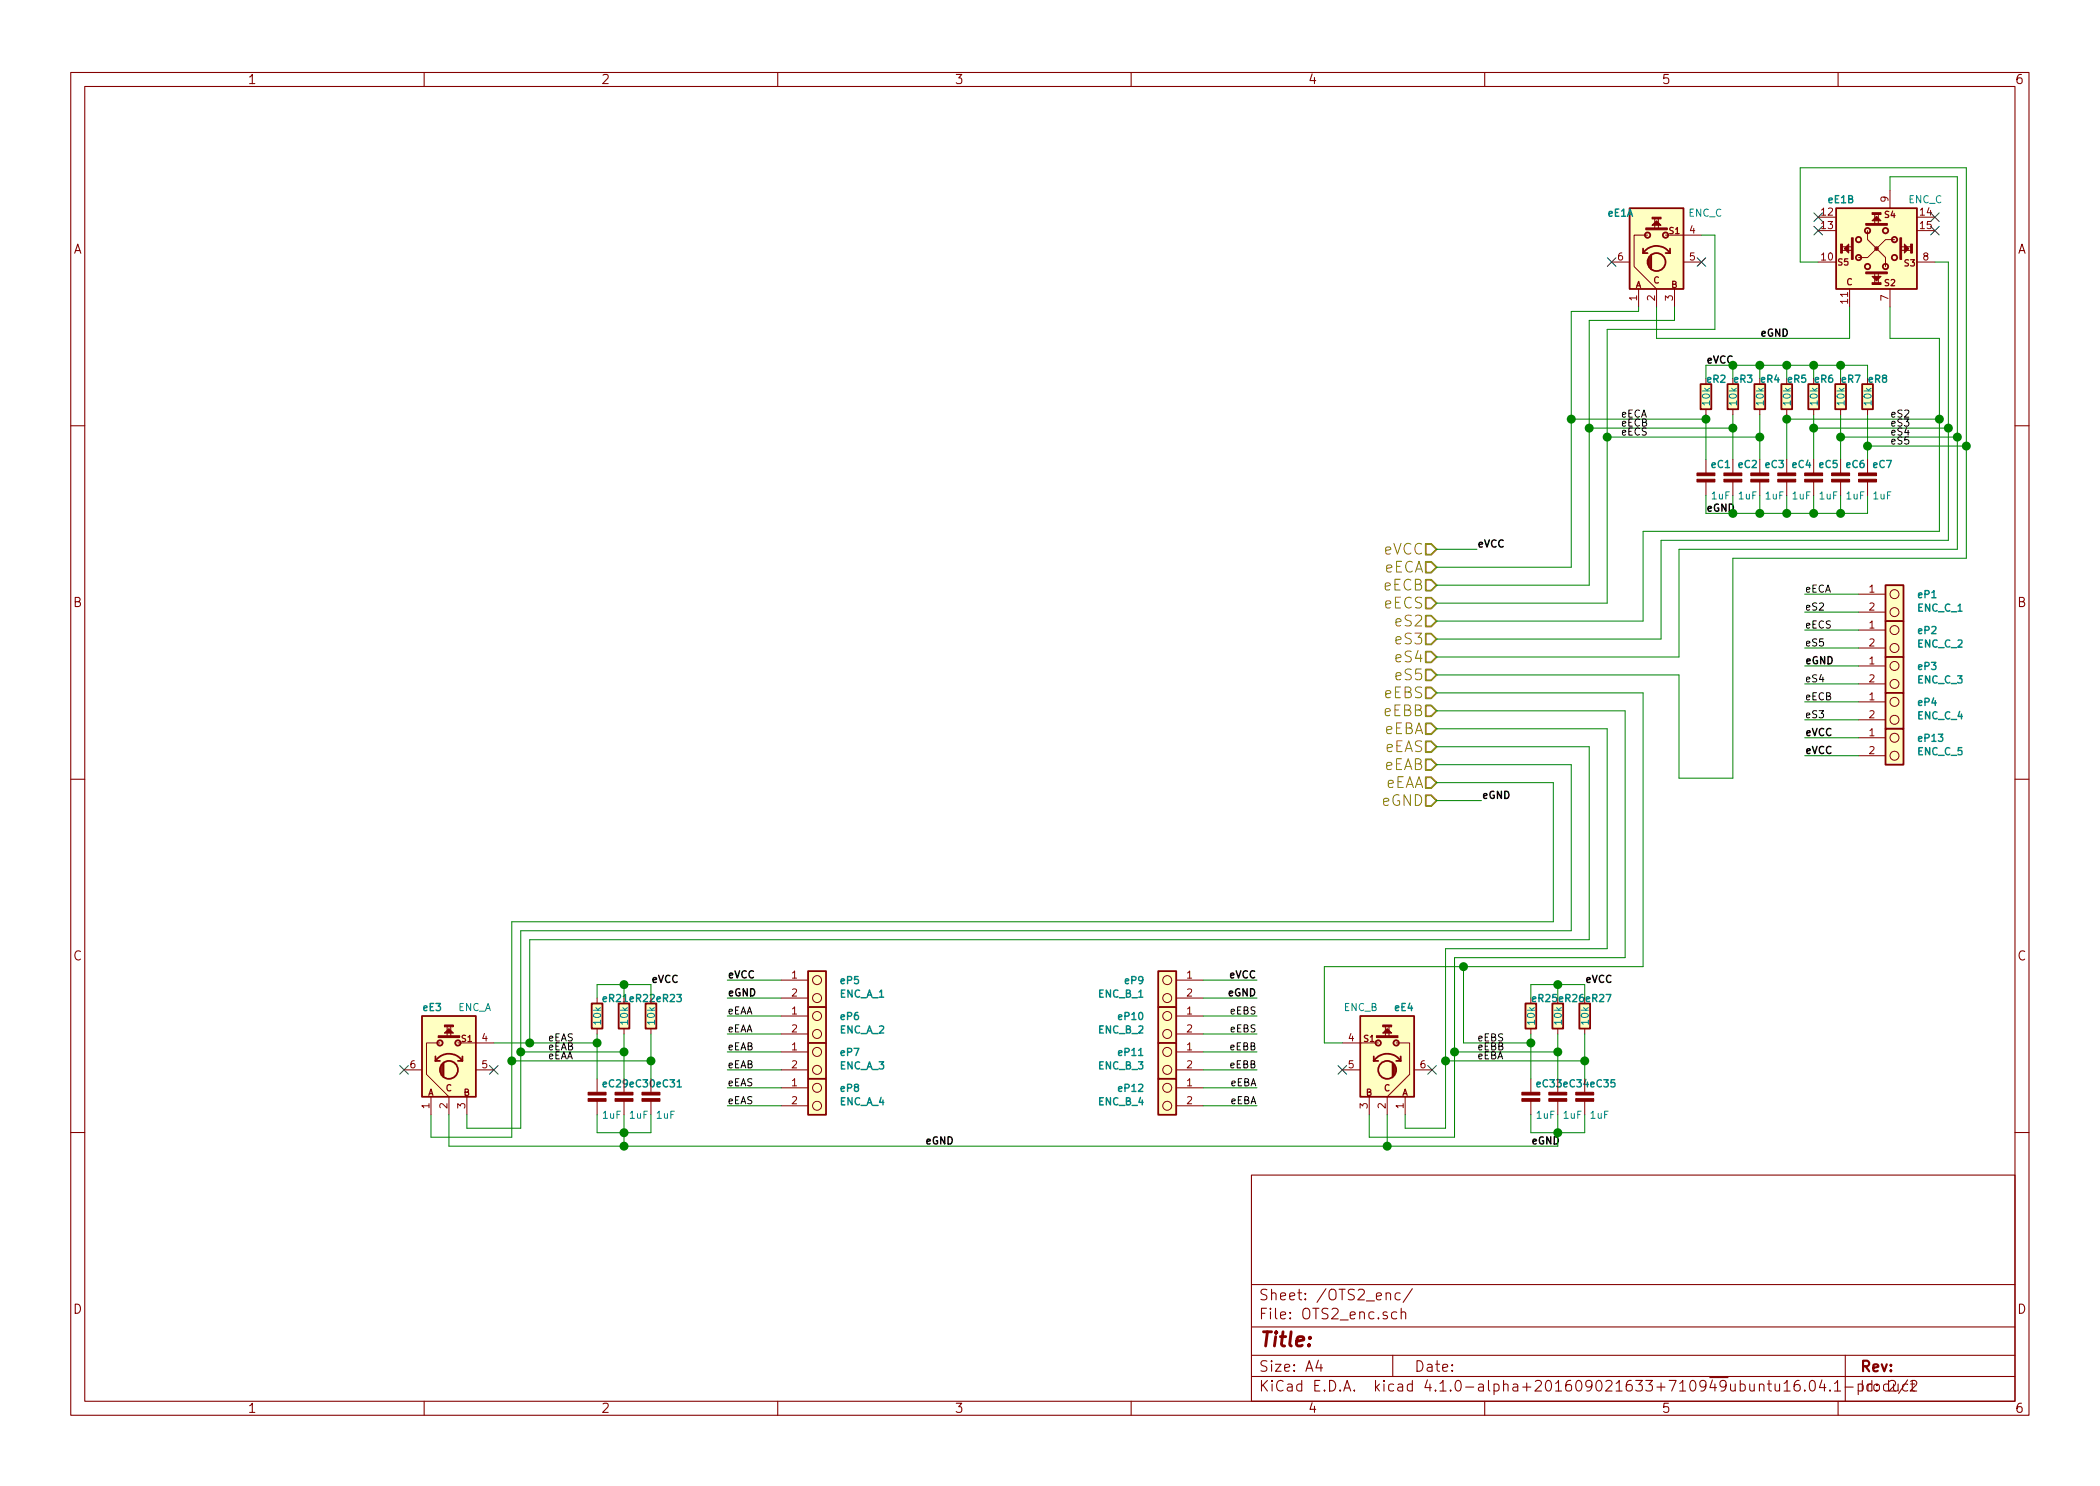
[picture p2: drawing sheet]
<svg xmlns="http://www.w3.org/2000/svg" width="297mm" height="210mm" viewBox="0 0 297 210" stroke-linecap="round" stroke-linejoin="round" font-family="sans-serif">
<g fill="none" stroke="#840000" stroke-width=".15">
<path d="M10 10.3h277v189.9h-277zM12 12.2h273v186.1h-273zM60 10.3v1.9M110 10.3v1.9M160 10.3v1.9M210 10.3v1.9M260 10.3v1.9M10 60.2h2M285 60.2h2M10 110.3h2M285 110.3h2M10 160.2h2"/>
<path d="M177 166.3h108v32h-108zM285 160.2h2M60 198.3v1.9M110 198.3v1.9M160 198.3v1.9M177 194.8h108M177 191.8h108M177 187.8h108M177 181.8h108M186.5 192.5l-.4 1h1M186.8 193v1M196.1 183.1a.38 .38 0 0 1 .6 0v.8"/>
<path d="M197 191.8v3M197.6 185.7a.48 .48 0 0 0-.8 .2v.4a.48 .48 0 0 0 .8 .2M198 183l-.4-.1-.3 .3 .1 .6 .2 .1 .4-.1M198.2 185.7a.38 .38 0 0 1 .6 .1v.8M198.2 185.1v1.5M199.8 182.3l-1.3 2M210 198.3v1.9M252.3 195.8l.5-.5v1.5M252.3 196.8h.9M254.5 195.3a.62 .62 0 0 0-.7 .7v.5a.48 .48 0 0 0 .8 .2v-.2v-.5a.48 .48 0 0 0-.8 .2M255.3 196.7v.1l-.1-.1h.1v.1M256.1 195.5a.37 .37 0 0 1 .3-.2 .37 .37 0 0 1 .3 .3l.1 .3a.72 .72 0 0 1-.4 .9l-.3-.1a1.2 1.2 0 0 1 0-1.2z"/>
<path d="M257.7 195.2l-.3 1.1h.9M258.1 195.8v1M258.9 196.7v.1l-.1-.1h.1v.1M259.5 195.8l.4-.5v1.5M259.5 196.8h.8M260 198.3v1.9M261 196.3h1.1M261 191.8v6.5M269.8 195.2l-1.2 2M269.8 195.9a.48 .48 0 0 0-.7 .2v.4a.48 .48 0 0 0 .7 .2M270.3 195.5l.2-.2 .5 .1a.37 .37 0 0 1 0 .6l-.8 .8h.9M270.3 195.8h.5"/>
<path d="M270.5 195.3v1.3l.2 .2h.1"/>
</g>
<g fill="#ffffc2" stroke="#ffffc2" stroke-width=".14">
<path d="M83.7 142h1.5v3.5h-1.5z"/>
<path d="M87.5 142h1.5v3.5h-1.5z"/>
<path d="M91.3 142h1.5v3.5h-1.5z"/>
<path d="M215.8 142h1.5v3.5h-1.5z"/>
<path d="M219.6 142h1.5v3.5h-1.5z"/>
<path d="M223.4 142h1.5v3.5h-1.5z"/>
<path d="M59.7 143.8h7.6v11.4h-7.6z"/>
<path d="M192.4 143.8h7.6v11.4h-7.6z"/>
<path d="M230.5 29.5h7.6v11.4h-7.6z"/>
<path d="M259.7 29.5h11.4v11.4h-11.4z"/>
<path d="M266.7 82.8h2.5v5.1h-2.5z"/>
<path d="M266.7 87.9h2.5v5.1h-2.5z"/>
<path d="M266.7 93h2.5v5h-2.5z"/>
<path d="M266.7 98h2.5v5.1h-2.5z"/>
<path d="M114.3 137.4h2.5v5.1h-2.5z"/>
<path d="M114.3 142.5h2.5v5.1h-2.5z"/>
<path d="M114.3 147.6h2.5v5h-2.5z"/>
<path d="M114.3 152.6h2.5v5.1h-2.5z"/>
<path d="M163.8 137.4h2.6v5.1h-2.6z"/>
<path d="M163.8 142.5h2.6v5.1h-2.6z"/>
<path d="M163.8 147.6h2.6v5h-2.6z"/>
<path d="M163.8 152.6h2.6v5.1h-2.6z"/>
<path d="M263.4 54.4h1.5v3.5h-1.5z"/>
<path d="M259.6 54.4h1.5v3.5h-1.5z"/>
<path d="M255.8 54.4h1.5v3.5h-1.5z"/>
<path d="M252 54.4h1.5v3.5h-1.5z"/>
<path d="M248.2 54.4h1.5v3.5h-1.5z"/>
<path d="M244.3 54.4h1.6v3.5h-1.6z"/>
<path d="M240.5 54.4h1.6v3.5h-1.6z"/>
<path d="M266.7 103.1h2.5v5.1h-2.5z"/>
</g>
<g fill="none" stroke="#840000" stroke-width=".25">
<path d="M230.5 29.5h7.6v11.4h-7.6zM232.4 35.8a2.29 2.29 0 0 1 3.8 0M232.4 35.2v.6M232.4 35.8h.6M233.6 36.1v2M235.6 35.8h.6M236.2 35.2v.6M259.7 29.5h11.4v11.4h-11.4zM240.5 54.4h1.6v3.5h-1.6zM244.3 54.4h1.6v3.5h-1.6zM248.2 54.4h1.5v3.5h-1.5zM252 54.4h1.5v3.5h-1.5z"/>
<path d="M255.8 54.4h1.5v3.5h-1.5zM259.6 54.4h1.5v3.5h-1.5zM263.4 54.4h1.5v3.5h-1.5zM266.7 82.8h2.5v5.1h-2.5zM266.7 87.9h2.5v5.1h-2.5zM266.7 93h2.5v5h-2.5zM266.7 98h2.5v5.1h-2.5zM267.3 83.4h.1M267.3 88.5h.1M267.3 93.6h.1M267.3 98.7h.1M266.7 103.1h2.5v5.1h-2.5z"/>
<path d="M267.3 103.8h.1M114.3 137.4h2.5v5.1h-2.5zM114.9 138h.1M163.8 137.4h2.6v5.1h-2.6zM165.7 138h.1M59.7 143.8h7.6v11.4h-7.6zM61.6 150.1a2.29 2.29 0 0 1 3.8 0M61.6 149.5v.6M61.6 150.1h.6M62.7 150.4v2M64.8 150.1h.6M65.4 149.5v.6"/>
<path d="M83.7 142h1.5v3.5h-1.5zM87.5 142h1.5v3.5h-1.5zM91.3 142h1.5v3.5h-1.5zM114.3 142.5h2.5v5.1h-2.5zM114.3 147.6h2.5v5h-2.5zM114.3 152.6h2.5v5.1h-2.5zM114.9 143.1h.1M114.9 148.2h.1M114.9 153.3h.1M163.8 142.5h2.6v5.1h-2.6zM163.8 147.6h2.6v5h-2.6zM163.8 152.6h2.6v5.1h-2.6z"/>
<path d="M165.7 143.1h.1M165.7 148.2h.1M165.7 153.3h.1M192.4 143.8h7.6v11.4h-7.6zM194.3 150.1a2.29 2.29 0 0 1 3.8 0M194.3 150.1h.6M194.3 149.5v.6M197 150.4v2M197.5 150.1h.6M198.1 149.5v.6M215.8 142h1.5v3.5h-1.5zM219.6 142h1.5v3.5h-1.5z"/>
<path d="M223.4 142h1.5v3.5h-1.5z"/>
<circle cx="233" cy="33.3" r=".38"/>
<circle cx="234.3" cy="37.1" r="1.27"/>
<circle cx="235.6" cy="33.3" r=".38"/>
<circle cx="262.9" cy="36.4" r=".38"/>
<circle cx="262.9" cy="33.9" r=".38"/>
<circle cx="264.2" cy="37.7" r=".38"/>
<circle cx="264.2" cy="32.6" r=".38"/>
<circle cx="266.7" cy="37.7" r=".38"/>
<circle cx="266.7" cy="32.6" r=".38"/>
<circle cx="268" cy="33.9" r=".38"/>
<circle cx="268" cy="36.4" r=".38"/>
<circle cx="62.2" cy="147.6" r=".38"/>
<circle cx="63.5" cy="151.4" r="1.27"/>
<circle cx="64.8" cy="147.6" r=".38"/>
<circle cx="194.9" cy="147.6" r=".38"/>
<circle cx="196.2" cy="151.4" r="1.27"/>
<circle cx="197.5" cy="147.6" r=".38"/>
</g>
<g fill="none" stroke="#840000" stroke-width=".14">
<path d="M228 37.1h2.5M233 33.3h-1.9v4.4l3.2 3.2v2.5M233.2 36.7v.8M233.3 36.3v1.4M233.4 36.3v1.7M234.1 30.9v1.5M234.6 30.9v1.5M235.6 33.3h5.1M238.1 37.1h2.6M257.2 37.1h2.5M257.2 30.7h2.5M257.2 32.6h2.5"/>
<path d="M260.5 35.4h1.5M260.5 34.9h1.5M264.2 32.6v1.3l2.5 2.5v1.3M265.2 30.2v1.5M265.2 38.6v1.5M265.7 30.2v1.5M265.7 38.6v1.5M267.3 26.9v2.6M268 33.9h-1.3l-2.5 2.5h-1.3M268.9 35.4h1.5M268.9 34.9h1.5M271.1 37.1h2.6"/>
<path d="M271.1 30.7h2.6M271.1 32.6h2.6M231.8 40.9v2.5M236.9 40.9v2.5M241.3 57.9v.8M245.1 57.9v.8M248.9 57.9v.8M252.7 57.9v.8M256.5 57.9v.8M260.3 57.9v.8M261.6 40.9v2.5M264.2 57.9v.8"/>
<path d="M267.3 40.9v2.5M241.3 65v1.9M241.3 68.1v2M245.1 65v1.9M245.1 68.1v2M248.9 65v1.9M248.9 68.1v2M252.7 65v1.9M252.7 68.1v2M256.5 65v1.9M256.5 68.1v2M260.3 65v1.9"/>
<path d="M260.3 68.1v2M264.2 65v1.9M264.2 68.1v2M262.9 84.1h3.8M262.9 86.6h3.8M262.9 89.1h3.8M262.9 91.7h3.8M262.9 94.2h3.8M262.9 96.8h3.8M262.9 99.3h3.8M262.9 101.8h3.8M262.9 104.4h3.8"/>
<path d="M262.9 106.9h3.8M110.5 138.7h3.8M166.4 138.7h3.8M57.1 151.4h2.6M61 155.2v2.5M62.2 147.6h-1.9v4.4l3.2 3.2v2.5M62.4 151v.8M62.5 150.6v1.4M62.6 150.6v1.7M63.2 145.2v1.5M63.8 145.2v1.5M64.8 147.6h5"/>
<path d="M66 155.2v2.5M67.3 151.4h2.5M84.5 141.2v.8M84.5 145.5v.8M84.5 152.6v2M84.5 155.7v2M88.3 145.5v.8M88.3 152.6v2M88.3 155.7v2M92.1 145.5v.8M92.1 152.6v2M92.1 155.7v2"/>
<path d="M110.5 151.4h3.8M110.5 141.2h3.8M110.5 143.8h3.8M110.5 146.3h3.8M110.5 148.8h3.8M110.5 153.9h3.8M110.5 156.5h3.8M166.4 151.4h3.8M166.4 141.2h3.8M166.4 143.8h3.8M166.4 146.3h3.8M166.4 148.8h3.8"/>
<path d="M166.4 153.9h3.8M166.4 156.5h3.8M189.9 147.6h5M189.9 151.4h2.5M193.7 155.2v2.5M196 145.2v1.5M196.5 145.2v1.5M197.1 150.6v1.7M197.2 150.6v1.4M197.4 151v.8M197.5 147.6h1.9v4.4l-3.2 3.2v2.5M198.8 155.2v2.5"/>
<path d="M200 151.4h2.6M216.5 145.5v.8M216.5 152.6v2M216.5 155.7v2M220.3 145.5v.8M220.3 152.6v2M220.3 155.7v2M224.2 145.5v.8M224.2 152.6v2M224.2 155.7v2"/>
<circle cx="265.4" cy="35.2" r=".25"/>
<circle cx="265.4" cy="35.2" r=".13"/>
<circle cx="268" cy="84.1" r=".63"/>
<circle cx="268" cy="96.8" r=".63"/>
<circle cx="268" cy="94.2" r=".63"/>
<circle cx="268" cy="86.6" r=".63"/>
<circle cx="268" cy="91.7" r=".63"/>
<circle cx="268" cy="99.3" r=".63"/>
<circle cx="268" cy="89.1" r=".63"/>
<circle cx="268" cy="101.8" r=".63"/>
<circle cx="268" cy="106.9" r=".63"/>
<circle cx="268" cy="104.4" r=".63"/>
<circle cx="115.6" cy="138.7" r=".63"/>
<circle cx="165.1" cy="138.7" r=".63"/>
<circle cx="115.6" cy="156.5" r=".63"/>
<circle cx="115.6" cy="146.3" r=".63"/>
<circle cx="115.6" cy="141.2" r=".63"/>
<circle cx="115.6" cy="151.4" r=".63"/>
<circle cx="115.6" cy="148.8" r=".63"/>
<circle cx="115.6" cy="153.9" r=".63"/>
<circle cx="115.6" cy="143.8" r=".63"/>
<circle cx="165.1" cy="153.9" r=".63"/>
<circle cx="165.1" cy="143.8" r=".63"/>
<circle cx="165.1" cy="148.8" r=".63"/>
<circle cx="165.1" cy="146.3" r=".63"/>
<circle cx="165.1" cy="151.4" r=".63"/>
<circle cx="165.1" cy="156.5" r=".63"/>
<circle cx="165.1" cy="141.2" r=".63"/>
</g>
<g fill="#840000" stroke="#840000" stroke-width=".14">
<path d="M83.2 155.4h2.5v.4h-2.5z"/>
<path d="M83.2 154.6h2.5v.3h-2.5z"/>
<path d="M87 155.4h2.5v.4h-2.5z"/>
<path d="M87 154.6h2.5v.3h-2.5z"/>
<path d="M90.8 155.4h2.5v.4h-2.5z"/>
<path d="M90.8 154.6h2.5v.3h-2.5z"/>
<path d="M215.3 155.4h2.5v.4h-2.5z"/>
<path d="M215.3 154.6h2.5v.3h-2.5z"/>
<path d="M219.1 155.4h2.5v.4h-2.5z"/>
<path d="M219.1 154.6h2.5v.3h-2.5z"/>
<path d="M222.9 155.4h2.5v.4h-2.5z"/>
<path d="M222.9 154.6h2.5v.3h-2.5z"/>
<path d="M62 146.6h3v.2h-3z"/>
<path d="M62.9 145h1.2v.3h-1.2z"/>
<path d="M62.9 146.2l.6-.7 .6 .7z"/>
<path d="M194.7 146.6h3v.2h-3z"/>
<path d="M195.6 145h1.2v.3h-1.2z"/>
<path d="M195.6 146.2l.6-.7 .6 .7z"/>
<path d="M232.8 32.3h3v.2h-3z"/>
<path d="M233.7 30.7h1.2v.3h-1.2z"/>
<path d="M233.7 31.9l.6-.7 .6 .7z"/>
<path d="M260.3 34.5h.3v1.3h-.3z"/>
<path d="M261.9 33.6h.2v3.1h-.2z"/>
<path d="M263.9 38.5h3.1v.2h-3.1z"/>
<path d="M263.9 31.6h3.1v.3h-3.1z"/>
<path d="M264.8 40h1.3v.3h-1.3z"/>
<path d="M264.8 30.1h1.3v.2h-1.3z"/>
<path d="M268.7 33.6h.3v3.1h-.3z"/>
<path d="M270.3 34.5h.2v1.3h-.2z"/>
<path d="M260.9 35.2l.6-.7v1.3z"/>
<path d="M264.8 39.1h1.3l-.7 .6z"/>
<path d="M264.8 31.2l.6-.6 .7 .6z"/>
<path d="M269.4 34.5l.6 .7-.6 .6z"/>
<path d="M240 67.8h2.6v.4h-2.6z"/>
<path d="M240 66.9h2.6v.4h-2.6z"/>
<path d="M243.8 67.8h2.6v.4h-2.6z"/>
<path d="M243.8 66.9h2.6v.4h-2.6z"/>
<path d="M247.6 67.8h2.6v.4h-2.6z"/>
<path d="M247.6 66.9h2.6v.4h-2.6z"/>
<path d="M251.5 67.8h2.5v.4h-2.5z"/>
<path d="M251.5 66.9h2.5v.4h-2.5z"/>
<path d="M255.3 67.8h2.5v.4h-2.5z"/>
<path d="M255.3 66.9h2.5v.4h-2.5z"/>
<path d="M259.1 67.8h2.5v.4h-2.5z"/>
<path d="M259.1 66.9h2.5v.4h-2.5z"/>
<path d="M262.9 67.8h2.5v.4h-2.5z"/>
<path d="M262.9 66.9h2.5v.4h-2.5z"/>
</g>
<g fill="none" stroke="#000084" stroke-width=".14">
<path d="M227.4 36.5l1.2 1.2M228.6 36.5l-1.2 1.2M240.1 36.5l1.2 1.2M241.3 36.5l-1.2 1.2M256.6 32l1.2 1.2M256.6 30.1l1.2 1.2M257.8 32l-1.2 1.2M257.8 30.1l-1.2 1.2M273.1 30.1l1.2 1.2M273.1 32l1.2 1.2M274.3 30.1l-1.2 1.2M274.3 32l-1.2 1.2"/>
<path d="M56.5 150.8l1.3 1.2M57.8 150.8l-1.3 1.2M69.2 150.8l1.3 1.2M70.5 150.8l-1.3 1.2M189.3 150.8l1.2 1.2M190.5 150.8l-1.2 1.2M202 150.8l1.2 1.2M203.2 150.8l-1.2 1.2"/>
</g>
<g fill="none" stroke="#008400" stroke-width=".14">
<path d="M240.7 33.3h1.9v13.3h-15.3v38.7h-24.1M257.2 37.1h-2.6v-13.4h23.5v55.3h-33v31.1h-7.6v-14.6h-34.3M267.3 26.9v-1.9h9.6v52.7h-39.4v15.3h-34.3M273.7 37.1h1.9v39.3h-40.7v14h-31.7M222.2 59.3h19.1M231.8 43.4v.7h-9.6v36.2h-19M234.3 43.4v4.5h27.3v-4.5M236.9 43.4v1.9h-12.1v37.5h-21.6M241.3 53.6v-1.9h22.9v1.9M241.3 58.7v6.3M245.1 51.7v1.9M245.1 58.7v6.3"/>
<path d="M248.9 51.7v1.9M248.9 58.7v6.3M252.7 51.7v1.9M252.7 58.7v6.3M252.7 59.3h21.6M256.5 51.7v1.9M256.5 58.7v6.3M260.3 51.7v1.9M260.3 58.7v6.3M264.2 58.7v6.3M267.3 43.4v4.5h7v27.3h-41.9v12.7h-29.2M203.2 77.7h5.7"/>
<path d="M224.8 60.6h20.3M227.3 61.8h21.6M241.3 70.1v2.5h22.9v-2.5M245.1 70.1v2.5M248.9 70.1v2.5M252.7 70.1v2.5M256.5 70.1v2.5M256.5 60.6h19.1M260.3 70.1v2.5M260.3 61.8h16.6M264.2 63.1h13.9M203.2 98h29.2v38.8h-45.1v10.8h2.6"/>
<path d="M255.3 84.1h7.6M255.3 86.6h7.6M255.3 89.1h7.6M255.3 91.7h7.6M255.3 94.2h7.6M255.3 96.8h7.6M255.3 99.3h7.6M203.2 110.7h16.5v19.7h-147.3v30.5h-11.4v-3.2M203.2 100.6h26.7v34.9h-24.2v25.4h-12v-3.2M203.2 108.2h19v23.5h-148.5v27.9h-7.7v-1.9M203.2 103.1h24.1v31.1h-22.8v25.4h-5.7v-1.9M203.2 105.7h21.6v27.3h-149.9v14.6"/>
<path d="M203.2 113.3h6.3M255.3 101.8h7.6M255.3 104.4h7.6M255.3 106.9h7.6M88.3 139.3v1.9M102.9 138.7h7.6M170.2 138.7h7.6M207 136.8v10.8h9.5M220.3 139.3v1.9M63.5 157.7v4.5h156.8v-4.5M69.8 147.6h14.7M72.4 150.1h19.7"/>
<path d="M73.7 148.8h14.6M84.5 141.2v-1.9h7.6v1.9M84.5 146.3v6.3M84.5 157.7v2.6h7.6v-2.6M88.3 146.3v6.3M88.3 157.7v4.5M92.1 146.3v6.3M102.9 148.8h7.6M102.9 141.2h7.6M102.9 143.8h7.6M102.9 146.3h7.6M102.9 151.4h7.6"/>
<path d="M102.9 153.9h7.6M102.9 156.5h7.6M170.2 148.8h7.6M170.2 141.2h7.6M170.2 143.8h7.6M170.2 146.3h7.6M170.2 151.4h7.6M170.2 153.9h7.6M170.2 156.5h7.6M196.2 157.7v4.5M204.5 150.1h19.7M205.7 148.8h14.6"/>
<path d="M216.5 141.2v-1.9h7.7v1.9M216.5 157.7v2.6h7.7v-2.6M216.5 146.3v6.3M220.3 146.3v6.3M224.2 146.3v6.3"/>
</g>
<g fill="#008400" stroke="#008400" stroke-width=".25">
<circle cx="88.3" cy="139.3" r=".51"/>
<circle cx="88.3" cy="160.3" r=".51"/>
<circle cx="84.5" cy="147.6" r=".51"/>
<circle cx="74.9" cy="147.6" r=".51"/>
<circle cx="73.7" cy="148.8" r=".51"/>
<circle cx="88.3" cy="148.8" r=".51"/>
<circle cx="72.4" cy="150.1" r=".51"/>
<circle cx="92.1" cy="150.1" r=".51"/>
<circle cx="88.3" cy="162.2" r=".51"/>
<circle cx="220.3" cy="139.3" r=".51"/>
<circle cx="220.3" cy="160.3" r=".51"/>
<circle cx="216.5" cy="147.6" r=".51"/>
<circle cx="220.3" cy="148.8" r=".51"/>
<circle cx="224.2" cy="150.1" r=".51"/>
<circle cx="205.7" cy="148.8" r=".51"/>
<circle cx="204.5" cy="150.1" r=".51"/>
<circle cx="196.2" cy="162.2" r=".51"/>
<circle cx="207" cy="136.8" r=".51"/>
<circle cx="245.1" cy="51.7" r=".51"/>
<circle cx="245.1" cy="72.6" r=".51"/>
<circle cx="256.5" cy="51.7" r=".51"/>
<circle cx="256.5" cy="72.6" r=".51"/>
<circle cx="248.9" cy="51.7" r=".51"/>
<circle cx="252.7" cy="51.7" r=".51"/>
<circle cx="248.9" cy="72.6" r=".51"/>
<circle cx="252.7" cy="72.6" r=".51"/>
<circle cx="260.3" cy="51.7" r=".51"/>
<circle cx="260.3" cy="72.6" r=".51"/>
<circle cx="222.3" cy="59.3" r=".51"/>
<circle cx="241.3" cy="59.3" r=".51"/>
<circle cx="224.8" cy="60.6" r=".51"/>
<circle cx="245.1" cy="60.6" r=".51"/>
<circle cx="227.3" cy="61.8" r=".51"/>
<circle cx="248.9" cy="61.8" r=".51"/>
<circle cx="274.3" cy="59.3" r=".51"/>
<circle cx="252.7" cy="59.3" r=".51"/>
<circle cx="275.6" cy="60.6" r=".51"/>
<circle cx="256.5" cy="60.6" r=".51"/>
<circle cx="276.9" cy="61.8" r=".51"/>
<circle cx="260.3" cy="61.8" r=".51"/>
<circle cx="278.1" cy="63.1" r=".51"/>
<circle cx="264.2" cy="63.1" r=".51"/>
</g>
<g fill="none" stroke="#848400" stroke-width=".25">
<path d="M201.7 79.5h.7l.8 .8-.8 .7h-.7zM201.7 77h.7l.8 .7-.8 .8h-.7zM201.7 82h.7l.8 .8-.8 .8h-.7zM201.7 84.6h.7l.8 .7-.8 .8h-.7zM201.7 87.1h.7l.8 .8-.8 .7h-.7zM201.7 89.7h.7l.8 .7-.8 .8h-.7zM201.7 92.2h.7l.8 .8-.8 .7h-.7zM201.7 94.7h.7l.8 .8-.8 .8h-.7zM201.7 97.3h.7l.8 .7-.8 .8h-.7zM201.7 99.8h.7l.8 .8-.8 .7h-.7zM201.7 102.4h.7l.8 .7-.8 .8h-.7zM201.7 104.9h.7l.8 .8-.8 .7h-.7z"/>
<path d="M201.7 107.4h.7l.8 .8-.8 .8h-.7zM201.7 110h.7l.8 .7-.8 .8h-.7zM201.7 112.5h.7l.8 .8-.8 .7h-.7z"/>
</g>
<text font-size="2.8" fill="#840000" x="178" y="190.5">Title:</text>
<g font-size="2.1" fill="#848400">
<text x="195.8" y="81">eECA</text>
<text x="195.8" y="83.6">eECB</text>
<text x="195.8" y="78.5">eVCC</text>
<text x="195.9" y="86.1">eECS</text>
<text x="197.7" y="88.6">eS2</text>
<text x="197.7" y="91.2">eS3</text>
<text x="197.7" y="93.7">eS4</text>
<text x="195.8" y="101.3">eEBB</text>
<text x="195.9" y="98.8">eEBS</text>
<text x="197.7" y="96.3">eS5</text>
<text x="195.8" y="103.9">eEBA</text>
<text x="195.9" y="106.4">eEAS</text>
<text x="195.8" y="109">eEAB</text>
<text x="195.8" y="111.5">eEAA</text>
<text x="195.6" y="114">eGND</text>
</g>
<g font-size="2.1" fill="#840000">
<text x="178" y="184">Sheet: /OTS2_enc/</text>
<text x="178" y="186.7">File: OTS2_enc.sch</text>
<text x="178" y="196.9">KiCad E.D.A. kicad 4.1.0-alpha+201609021633+710949ubuntu16.04.1-product</text>
<text x="178" y="194.1">Size: A4</text>
<text x="200" y="194.1">Date:</text>
<text x="263" y="194.1">Rev:</text>
<text x="263" y="196.9">Id: 2/2</text>
</g>
<g font-size="1.8" fill="#840000">
<text x="35" y="11.9">1</text>
<text x="85" y="11.9">2</text>
<text x="135" y="11.9">3</text>
<text x="185" y="11.9">4</text>
<text x="235" y="11.9">5</text>
<text x="285" y="11.9">6</text>
<text x="10.4" y="35.9">A</text>
<text x="285.4" y="35.9">A</text>
<text x="10.4" y="85.9">B</text>
<text x="285.4" y="85.9">B</text>
<text x="10.4" y="135.9">C</text>
<text x="285.4" y="135.9">C</text>
<text x="10.4" y="185.9">D</text>
<text x="285.4" y="185.9">D</text>
<text x="35" y="199.9">1</text>
<text x="85" y="199.9">2</text>
<text x="135" y="199.9">3</text>
<text x="185" y="199.9">4</text>
<text x="235" y="199.9">5</text>
<text x="285" y="199.9">6</text>
</g>
<g font-size="1.4" fill="#008484">
<text x="258.6" y="28.7">eE1B</text>
<text x="270" y="28.7">ENC_C</text>
<text x="227.5" y="30.7">eE1A</text>
<text x="238.8" y="30.7">ENC_C</text>
<text x="241.5" y="54.1">eR2</text>
<text x="241.9" y="57.3" transform="rotate(-90 241.9 57.3)">10k</text>
<text x="245.3" y="54.1">eR3</text>
<text x="245.7" y="57.3" transform="rotate(-90 245.7 57.3)">10k</text>
<text x="249.1" y="54.1">eR4</text>
<text x="249.5" y="57.3" transform="rotate(-90 249.5 57.3)">10k</text>
<text x="252.9" y="54.1">eR5</text>
<text x="253.3" y="57.3" transform="rotate(-90 253.3 57.3)">10k</text>
<text x="256.7" y="54.1">eR6</text>
<text x="257.1" y="57.3" transform="rotate(-90 257.1 57.3)">10k</text>
<text x="260.5" y="54.1">eR7</text>
<text x="260.9" y="57.3" transform="rotate(-90 260.9 57.3)">10k</text>
<text x="264.3" y="54.1">eR8</text>
<text x="264.7" y="57.3" transform="rotate(-90 264.7 57.3)">10k</text>
<text x="242.1" y="66.2">eC1</text>
<text x="242.1" y="70.7">1uF</text>
<text x="245.9" y="66.2">eC2</text>
<text x="245.9" y="70.7">1uF</text>
<text x="249.7" y="66.2">eC3</text>
<text x="249.8" y="70.7">1uF</text>
<text x="253.5" y="66.2">eC4</text>
<text x="253.6" y="70.7">1uF</text>
<text x="257.4" y="66.2">eC5</text>
<text x="257.4" y="70.7">1uF</text>
<text x="261.2" y="66.2">eC6</text>
<text x="261.2" y="70.7">1uF</text>
<text x="265" y="66.2">eC7</text>
<text x="265" y="70.7">1uF</text>
<text x="271.3" y="86.5">ENC_C_1</text>
<text x="271.4" y="84.6">eP1</text>
<text x="271.4" y="89.7">eP2</text>
<text x="271.3" y="91.6">ENC_C_2</text>
<text x="271.4" y="94.8">eP3</text>
<text x="271.3" y="96.7">ENC_C_3</text>
<text x="271.3" y="101.8">ENC_C_4</text>
<text x="271.4" y="99.9">eP4</text>
<text x="271.3" y="106.9">ENC_C_5</text>
<text x="271.4" y="104.9">eP13</text>
<text x="59.9" y="143">eE3</text>
<text x="64.8" y="143">ENC_A</text>
<text x="85.4" y="141.8">eR21 eR22 eR23</text>
<text x="118.8" y="141.1">ENC_A_1</text>
<text x="119" y="139.2">eP5</text>
<text x="155.4" y="141.1">ENC_B_1</text>
<text x="159.2" y="139.2">eP9</text>
<text x="190.1" y="143">ENC_B</text>
<text x="197.3" y="143">eE4</text>
<text x="216.8" y="141.8">eR25 eR26 eR27</text>
<text x="85" y="144.9" transform="rotate(-90 85 144.9)">10k</text>
<text x="88.8" y="144.9" transform="rotate(-90 88.8 144.9)">10k</text>
<text x="92.6" y="144.9" transform="rotate(-90 92.6 144.9)">10k</text>
<text x="118.8" y="146.2">ENC_A_2</text>
<text x="119" y="144.3">eP6</text>
<text x="119" y="149.4">eP7</text>
<text x="155.4" y="146.2">ENC_B_2</text>
<text x="158.3" y="144.3">eP10</text>
<text x="158.3" y="149.4">eP11</text>
<text x="217.1" y="144.9" transform="rotate(-90 217.1 144.9)">10k</text>
<text x="220.9" y="144.9" transform="rotate(-90 220.9 144.9)">10k</text>
<text x="224.7" y="144.9" transform="rotate(-90 224.7 144.9)">10k</text>
<text x="85.4" y="153.8">eC29 eC30 eC31</text>
<text x="118.8" y="151.3">ENC_A_3</text>
<text x="119" y="154.5">eP8</text>
<text x="155.4" y="151.3">ENC_B_3</text>
<text x="158.3" y="154.5">eP12</text>
<text x="217.4" y="153.8">eC33 eC34 eC35</text>
<text x="85.3" y="158.3">1uF</text>
<text x="89.1" y="158.3">1uF</text>
<text x="92.9" y="158.3">1uF</text>
<text x="118.8" y="156.4">ENC_A_4</text>
<text x="155.4" y="156.4">ENC_B_4</text>
<text x="217.4" y="158.3">1uF</text>
<text x="221.2" y="158.3">1uF</text>
<text x="225" y="158.3">1uF</text>
</g>
<g font-size="1.4" fill="#840000">
<text x="267.1" y="28.6" transform="rotate(-90 267.1 28.6)">9</text>
<text x="239" y="33">4</text>
<text x="257.7" y="30.5">12</text>
<text x="257.7" y="32.4">13</text>
<text x="271.6" y="30.5">14</text>
<text x="271.6" y="32.4">15</text>
<text x="228.9" y="36.8">6</text>
<text x="239" y="36.8">5</text>
<text x="257.7" y="36.8">10</text>
<text x="272" y="36.8">8</text>
<text x="231.5" y="42.5" transform="rotate(-90 231.5 42.5)">1</text>
<text x="234.1" y="42.5" transform="rotate(-90 234.1 42.5)">2</text>
<text x="236.6" y="42.5" transform="rotate(-90 236.6 42.5)">3</text>
<text x="261.4" y="42.9" transform="rotate(-90 261.4 42.9)">11</text>
<text x="267.1" y="42.5" transform="rotate(-90 267.1 42.5)">7</text>
<text x="264.4" y="83.8">1</text>
<text x="264.4" y="86.4">2</text>
<text x="264.4" y="88.9">1</text>
<text x="264.4" y="91.5">2</text>
<text x="264.4" y="94">1</text>
<text x="264.4" y="96.5">2</text>
<text x="264.4" y="99.1">1</text>
<text x="264.4" y="101.6">2</text>
<text x="264.4" y="104.2">1</text>
<text x="264.4" y="106.7">2</text>
<text x="112" y="138.4">1</text>
<text x="112" y="141">2</text>
<text x="112" y="143.5">1</text>
<text x="167.9" y="138.4">1</text>
<text x="167.9" y="141">2</text>
<text x="167.9" y="143.5">1</text>
<text x="68.2" y="147.3">4</text>
<text x="112" y="146.1">2</text>
<text x="112" y="148.6">1</text>
<text x="167.9" y="146.1">2</text>
<text x="167.9" y="148.6">1</text>
<text x="190.8" y="147.3">4</text>
<text x="58" y="151.1">6</text>
<text x="68.2" y="151.1">5</text>
<text x="112" y="151.1">2</text>
<text x="112" y="153.7">1</text>
<text x="167.9" y="151.1">2</text>
<text x="167.9" y="153.7">1</text>
<text x="190.8" y="151.1">5</text>
<text x="200.9" y="151.1">6</text>
<text x="60.7" y="156.8" transform="rotate(-90 60.7 156.8)">1</text>
<text x="63.3" y="156.8" transform="rotate(-90 63.3 156.8)">2</text>
<text x="65.8" y="156.8" transform="rotate(-90 65.8 156.8)">3</text>
<text x="112" y="156.2">2</text>
<text x="167.9" y="156.2">2</text>
<text x="193.4" y="156.8" transform="rotate(-90 193.4 156.8)">3</text>
<text x="196" y="156.8" transform="rotate(-90 196 156.8)">2</text>
<text x="198.5" y="156.8" transform="rotate(-90 198.5 156.8)">1</text>
</g>
<g font-size="1.4">
<text x="248.9" y="47.6">eGND</text>
<text x="241.3" y="51.4">eVCC</text>
<text x="229.2" y="59.1">eECA</text>
<text x="267.3" y="59.1">eS2</text>
<text x="229.2" y="60.3">eECB</text>
<text x="229.2" y="61.6">eECS</text>
<text x="267.3" y="60.3">eS3</text>
<text x="267.3" y="61.6">eS4</text>
<text x="267.3" y="62.9">eS5</text>
<text x="208.9" y="77.5">eVCC</text>
<text x="241.3" y="72.4">eGND</text>
<text x="255.3" y="83.8">eECA</text>
<text x="255.3" y="88.9">eECS</text>
<text x="255.3" y="86.4">eS2</text>
<text x="255.3" y="91.5">eS5</text>
<text x="255.3" y="94">eGND</text>
<text x="255.3" y="96.5">eS4</text>
<text x="255.3" y="99.1">eECB</text>
<text x="255.3" y="101.6">eS3</text>
<text x="255.3" y="106.7">eVCC</text>
<text x="255.3" y="104.1">eVCC</text>
<text x="209.5" y="113">eGND</text>
<text x="92.1" y="139.1">eVCC</text>
<text x="102.9" y="141">eGND</text>
<text x="102.9" y="143.5">eEAA</text>
<text x="102.9" y="138.4">eVCC</text>
<text x="173.9" y="141">eGND</text>
<text x="174" y="138.4">eVCC</text>
<text x="174.1" y="143.5">eEBS</text>
<text x="224.2" y="139.1">eVCC</text>
<text x="77.5" y="149.9">eEAA</text>
<text x="77.5" y="148.6">eEAB</text>
<text x="77.5" y="147.3">eEAS</text>
<text x="102.9" y="146.1">eEAA</text>
<text x="102.9" y="148.6">eEAB</text>
<text x="174" y="148.6">eEBB</text>
<text x="174.1" y="146.1">eEBS</text>
<text x="208.9" y="147.3">eEBS</text>
<text x="208.9" y="148.6">eEBB</text>
<text x="208.9" y="149.9">eEBA</text>
<text x="102.9" y="151.1">eEAB</text>
<text x="102.9" y="153.7">eEAS</text>
<text x="174" y="153.7">eEBA</text>
<text x="174" y="151.1">eEBB</text>
<text x="102.9" y="156.2">eEAS</text>
<text x="130.8" y="161.9">eGND</text>
<text x="174" y="156.2">eEBA</text>
<text x="216.5" y="161.9">eGND</text>
</g>
<g font-size="1.2" fill="#840000">
<text x="236.1" y="33.1">S1</text>
<text x="266.6" y="30.8">S4</text>
<text x="231.3" y="40.7">A</text>
<text x="233.9" y="40.1">C</text>
<text x="236.4" y="40.7">B</text>
<text x="260" y="37.6">S5</text>
<text x="261.2" y="40.4">C</text>
<text x="266.6" y="40.5">S2</text>
<text x="269.4" y="37.7">S3</text>
<text x="65.3" y="147.4">S1</text>
<text x="192.9" y="147.4">S1</text>
<text x="60.5" y="155">A</text>
<text x="63.1" y="154.4">C</text>
<text x="65.6" y="155">B</text>
<text x="193.2" y="155">B</text>
<text x="195.8" y="154.4">C</text>
<text x="198.3" y="155">A</text>
</g>
</svg>
